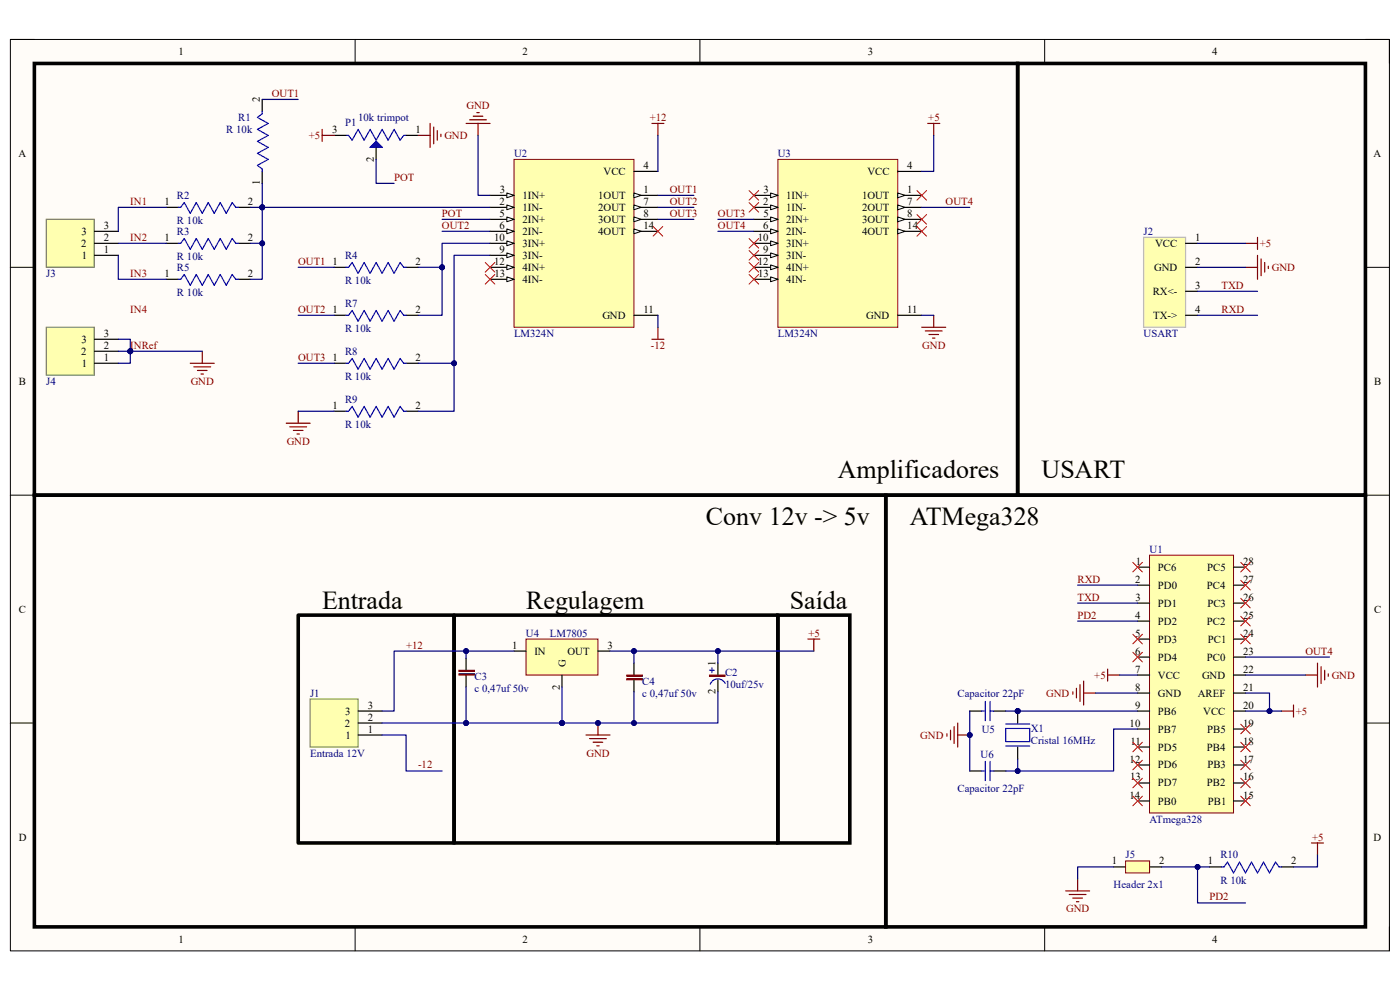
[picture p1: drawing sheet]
<svg xmlns="http://www.w3.org/2000/svg" width="297mm" height="210mm" viewBox="0 0 297 210" stroke-linecap="round" stroke-linejoin="round" font-family="sans-serif">
<path d="M2.2 8.4h292.6v193.3h-292.6z" fill-rule="evenodd" fill="#fffcf8"/>
<path d="M2.2 8.4h292.6v193.3h-292.6z" fill="none" stroke="#000" stroke-width=".21"/>
<path d="M7.3 13.5h282.4v183.1h-282.4z" fill-rule="evenodd" fill="#fffcf8"/>
<g fill="none" stroke="#000" stroke-width=".21">
<path d="M2.2 8.4h5.1M7.3 13.5h282.4v183.1h-282.4zM75.3 8.4v5.1M148.5 8.4v5.1M221.6 8.4v5.1M289.7 8.4h5.1v5.1M2.2 56.7h5.1M289.7 56.7h5.1M2.2 105h5.1M289.7 105.1h5.1M2.2 153.4h5.1M289.7 153.4h5.1"/>
<path d="M75.3 196.6v5.1M148.5 196.6v5.1M221.6 196.6v5.1M294.8 196.6v5.1"/>
</g>
<path d="M243.9 117.8h17.8v54.7h-17.8z" fill-rule="evenodd" fill="#ffffb0"/>
<path d="M243.9 117.8h17.8v54.7h-17.8z" fill="none" stroke="#800000" stroke-width=".21"/>
<g fill="none" stroke="#000" stroke-width=".25">
<path d="M241.3 120.3h2.6M241.3 124.1h2.6M241.3 127.9h2.6M241.3 131.8h2.6M241.3 135.6h2.6M241.3 139.4h2.6M261.7 120.3h2.5M261.7 124.1h2.5M261.7 127.9h2.5M261.7 131.8h2.5M261.7 135.6h2.5M261.7 139.4h2.5"/>
<path d="M241.3 143.2h2.6M241.3 147h2.6M241.3 150.8h2.6M241.3 154.7h2.6M241.3 158.5h2.6M261.7 143.2h2.5M261.7 147h2.5M261.7 150.8h2.5M261.7 154.7h2.5M261.7 158.5h2.5M241.3 162.3h2.6M241.3 166.1h2.6"/>
<path d="M241.3 169.9h2.6M261.7 162.3h2.5M261.7 166.1h2.5M261.7 169.9h2.5"/>
</g>
<path d="M109.1 33.8h25.4v35.6h-25.4z" fill-rule="evenodd" fill="#ffffb0"/>
<path d="M109.1 33.8h25.4v35.6h-25.4z" fill="none" stroke="#800000" stroke-width=".21"/>
<path d="M104 41.4h5.1" fill="none" stroke="#000" stroke-width=".25"/>
<path d="M107.5 40.9l1.6 .5-1.6 .6z" fill="#f8fcff"/>
<path d="M107.5 40.9l1.6 .5-1.6 .6z" fill="none" stroke="#000" stroke-width=".21"/>
<path d="M104 44h5.1" fill="none" stroke="#000" stroke-width=".25"/>
<path d="M107.5 43.5l1.6 .5-1.6 .5z" fill="#f8fcff"/>
<path d="M107.5 43.5l1.6 .5-1.6 .5z" fill="none" stroke="#000" stroke-width=".21"/>
<path d="M104 46.5h5.1" fill="none" stroke="#000" stroke-width=".25"/>
<path d="M107.5 46l1.6 .5-1.6 .5z" fill="#f8fcff"/>
<path d="M107.5 46l1.6 .5-1.6 .5z" fill="none" stroke="#000" stroke-width=".21"/>
<path d="M104 49.1h5.1" fill="none" stroke="#000" stroke-width=".25"/>
<path d="M107.5 48.6l1.6 .5-1.6 .5z" fill="#f8fcff"/>
<path d="M107.5 48.6l1.6 .5-1.6 .5z" fill="none" stroke="#000" stroke-width=".21"/>
<path d="M104 51.6h5.1" fill="none" stroke="#000" stroke-width=".25"/>
<path d="M107.5 51.1l1.6 .5-1.6 .5z" fill="#f8fcff"/>
<path d="M107.5 51.1l1.6 .5-1.6 .5z" fill="none" stroke="#000" stroke-width=".21"/>
<path d="M104 54.2h5.1" fill="none" stroke="#000" stroke-width=".25"/>
<path d="M107.5 53.7l1.6 .5-1.6 .5z" fill="#f8fcff"/>
<path d="M107.5 53.7l1.6 .5-1.6 .5z" fill="none" stroke="#000" stroke-width=".21"/>
<path d="M104 56.7h5.1" fill="none" stroke="#000" stroke-width=".25"/>
<path d="M107.5 56.2l1.6 .5-1.6 .5z" fill="#f8fcff"/>
<path d="M107.5 56.2l1.6 .5-1.6 .5z" fill="none" stroke="#000" stroke-width=".21"/>
<path d="M104 59.3h5.1" fill="none" stroke="#000" stroke-width=".25"/>
<path d="M107.5 58.7l1.6 .6-1.6 .5z" fill="#f8fcff"/>
<path d="M107.5 58.7l1.6 .6-1.6 .5z" fill="none" stroke="#000" stroke-width=".21"/>
<path d="M134.5 36.4h5.1M134.5 41.4h5.1" fill="none" stroke="#000" stroke-width=".25"/>
<path d="M134.5 40.9l1.5 .5-1.5 .6z" fill="#f8fcff"/>
<path d="M134.5 40.9l1.5 .5-1.5 .6z" fill="none" stroke="#000" stroke-width=".21"/>
<path d="M134.5 44h5.1" fill="none" stroke="#000" stroke-width=".25"/>
<path d="M134.5 43.5l1.5 .5-1.5 .5z" fill="#f8fcff"/>
<path d="M134.5 43.5l1.5 .5-1.5 .5z" fill="none" stroke="#000" stroke-width=".21"/>
<path d="M134.5 46.5h5.1" fill="none" stroke="#000" stroke-width=".25"/>
<path d="M134.5 46l1.5 .5-1.5 .5z" fill="#f8fcff"/>
<path d="M134.5 46l1.5 .5-1.5 .5z" fill="none" stroke="#000" stroke-width=".21"/>
<path d="M134.5 49.1h5.1" fill="none" stroke="#000" stroke-width=".25"/>
<path d="M134.5 48.6l1.5 .5-1.5 .5z" fill="#f8fcff"/>
<path d="M134.5 48.6l1.5 .5-1.5 .5z" fill="none" stroke="#000" stroke-width=".21"/>
<g fill="none" stroke="#000" stroke-width=".25">
<path d="M55.6 21.1v2.5M55.6 36.4v2.5M35.3 44h2.5M35.3 51.6h2.5M35.3 59.3h2.5M50.5 44h2.6M50.5 51.6h2.6M50.5 59.3h2.6M70.9 56.7h2.5M86.2 56.7h2.5M70.9 66.9h2.5M70.9 77.1h2.5"/>
<path d="M86.2 66.9h2.5M86.2 77.1h2.5M134.5 66.9h5.1M70.9 87.2h2.5M86.2 87.2h2.5"/>
</g>
<path d="M55.6 23.6v.5l-1 .8 2.3 1.3-2.3 1.3 2.3 1.2-2.3 1.3 2.3 1.3-2.3 1.2 2.3 1.3-2.3 1.3 1 .7v.6M37.8 44h.5l.8-1 1.3 2.3 1.2-2.3 1.3 2.3 1.3-2.3 1.3 2.3 1.2-2.3 1.3 2.3 1.3-2.3 .7 1h.5M37.8 51.6h.5l.8-1 1.3 2.3 1.2-2.3 1.3 2.3 1.3-2.3 1.3 2.3 1.2-2.3 1.3 2.3 1.3-2.3 .7 1h.5M37.8 59.3h.5l.8-1.1 1.3 2.3 1.2-2.3 1.3 2.3 1.3-2.3 1.3 2.3 1.2-2.3 1.3 2.3 1.3-2.3 .7 1.1h.5M73.4 56.7h.5l.8-1 1.3 2.3 1.3-2.3 1.2 2.3 1.3-2.3 1.3 2.3 1.2-2.3 1.3 2.3 1.3-2.3 .7 1h.6M73.4 66.9h.5l.8-1 1.3 2.3 1.3-2.3 1.2 2.3 1.3-2.3 1.3 2.3 1.2-2.3 1.3 2.3 1.3-2.3 .7 1h.6M73.4 77.1h.5l.8-1.1 1.3 2.3 1.3-2.3 1.2 2.3 1.3-2.3 1.3 2.3 1.2-2.3 1.3 2.3 1.3-2.3 .7 1.1h.6M73.4 87.2h.5l.8-1 1.3 2.3 1.3-2.3 1.2 2.3 1.3-2.3 1.3 2.3 1.2-2.3 1.3 2.3 1.3-2.3 .7 1h.6" fill="none" stroke="#00f" stroke-width=".25"/>
<g fill="none" stroke="#800000" stroke-width=".25">
<path d="M98.9 26.2h5.1M99.6 25.4h3.6M100.4 24.7h2M101.2 23.9h.5M101.4 26.2v2.5M138.3 26.2h2.6M139.6 26.2v2.5M138.3 72h2.6M139.6 69.4v2.6M60.7 89.8h5.1M61.5 90.5h3.5M62.2 91.3h2.1"/>
<path d="M63 92.1h.5M63.3 87.2v2.6M227.6 146.8v.5M228.4 146v2M229.1 145.2v3.6M229.9 144.5v5.1M229.9 147h2.5M235 141.9v2.6M235 143.2h2.5M271.9 150.8h2.5M274.4 149.6v2.5M277 143.2h2.5"/>
<path d="M279.5 140.7v5.1M280.3 141.4v3.6M281 142.2v2M281.8 142.9v.6"/>
</g>
<path d="M165 33.8h25.5v35.6h-25.5z" fill-rule="evenodd" fill="#ffffb0"/>
<path d="M165 33.8h25.5v35.6h-25.5z" fill="none" stroke="#800000" stroke-width=".21"/>
<path d="M159.9 41.4h5.1" fill="none" stroke="#000" stroke-width=".25"/>
<path d="M163.5 40.9l1.5 .5-1.5 .6z" fill="#f8fcff"/>
<path d="M163.5 40.9l1.5 .5-1.5 .6z" fill="none" stroke="#000" stroke-width=".21"/>
<path d="M159.9 44h5.1" fill="none" stroke="#000" stroke-width=".25"/>
<path d="M163.5 43.5l1.5 .5-1.5 .5z" fill="#f8fcff"/>
<path d="M163.5 43.5l1.5 .5-1.5 .5z" fill="none" stroke="#000" stroke-width=".21"/>
<path d="M159.9 46.5h5.1" fill="none" stroke="#000" stroke-width=".25"/>
<path d="M163.5 46l1.5 .5-1.5 .5z" fill="#f8fcff"/>
<path d="M163.5 46l1.5 .5-1.5 .5z" fill="none" stroke="#000" stroke-width=".21"/>
<path d="M159.9 49.1h5.1" fill="none" stroke="#000" stroke-width=".25"/>
<path d="M163.5 48.6l1.5 .5-1.5 .5z" fill="#f8fcff"/>
<path d="M163.5 48.6l1.5 .5-1.5 .5z" fill="none" stroke="#000" stroke-width=".21"/>
<path d="M159.9 51.6h5.1" fill="none" stroke="#000" stroke-width=".25"/>
<path d="M163.5 51.1l1.5 .5-1.5 .5z" fill="#f8fcff"/>
<path d="M163.5 51.1l1.5 .5-1.5 .5z" fill="none" stroke="#000" stroke-width=".21"/>
<path d="M159.9 54.2h5.1" fill="none" stroke="#000" stroke-width=".25"/>
<path d="M163.5 53.7l1.5 .5-1.5 .5z" fill="#f8fcff"/>
<path d="M163.5 53.7l1.5 .5-1.5 .5z" fill="none" stroke="#000" stroke-width=".21"/>
<path d="M159.9 56.7h5.1" fill="none" stroke="#000" stroke-width=".25"/>
<path d="M163.5 56.2l1.5 .5-1.5 .5z" fill="#f8fcff"/>
<path d="M163.5 56.2l1.5 .5-1.5 .5z" fill="none" stroke="#000" stroke-width=".21"/>
<path d="M159.9 59.3h5.1" fill="none" stroke="#000" stroke-width=".25"/>
<path d="M163.5 58.7l1.5 .6-1.5 .5z" fill="#f8fcff"/>
<path d="M163.5 58.7l1.5 .6-1.5 .5z" fill="none" stroke="#000" stroke-width=".21"/>
<path d="M190.5 36.4h5M190.5 41.4h5" fill="none" stroke="#000" stroke-width=".25"/>
<path d="M190.5 40.9l1.5 .5-1.5 .6z" fill="#f8fcff"/>
<path d="M190.5 40.9l1.5 .5-1.5 .6z" fill="none" stroke="#000" stroke-width=".21"/>
<path d="M190.5 44h5" fill="none" stroke="#000" stroke-width=".25"/>
<path d="M190.5 43.5l1.5 .5-1.5 .5z" fill="#f8fcff"/>
<path d="M190.5 43.5l1.5 .5-1.5 .5z" fill="none" stroke="#000" stroke-width=".21"/>
<path d="M190.5 46.5h5" fill="none" stroke="#000" stroke-width=".25"/>
<path d="M190.5 46l1.5 .5-1.5 .5z" fill="#f8fcff"/>
<path d="M190.5 46l1.5 .5-1.5 .5z" fill="none" stroke="#000" stroke-width=".21"/>
<path d="M190.5 49.1h5" fill="none" stroke="#000" stroke-width=".25"/>
<path d="M190.5 48.6l1.5 .5-1.5 .5z" fill="#f8fcff"/>
<path d="M190.5 48.6l1.5 .5-1.5 .5z" fill="none" stroke="#000" stroke-width=".21"/>
<path d="M190.5 66.9h5" fill="none" stroke="#000" stroke-width=".25"/>
<path d="M196.8 26.2h2.6M198.1 26.2v2.5M40.4 77.1h5.1M41.1 77.8h3.6M41.9 78.6h2M42.7 79.3h.5M42.9 74.5v2.6M195.5 69.4h5.1M196.3 70.2h3.6M197.1 71h2M197.8 71.7h.6M198.1 66.9v2.5" fill="none" stroke="#800000" stroke-width=".25"/>
<circle cx="27.6" cy="74.5" r=".51" fill="#000080"/>
<circle cx="27.6" cy="74.5" r=".51" fill="none" stroke="#000080" stroke-width=".21"/>
<path d="M73.4 28.7h.5l.8 1 1.3-2.2 1.3 2.2 1.2-2.2 1.3 2.2 1.3-2.2 1.2 2.2 1.3-2.2 1.3 2.2 .7-1h.6M79.8 30l1.3 1.3h-2.6z" fill="none" stroke="#00f" stroke-width=".25"/>
<path d="M79.8 30l1.3 1.3h-2.6z" fill="#00f"/>
<path d="M79.8 30l1.3 1.3h-2.6zM150.5 143.3h3.3M150.5 142.2h1M151 141.7v1M153.9 145a1.73 1.73 0 0 0-1.7-1 1.73 1.73 0 0 0-1.5 1.1" fill="none" stroke="#00f" stroke-width=".25"/>
<path d="M70.9 28.7h2.5M79.8 31.3v2.5M86.2 28.7h2.5M152.3 140.7v2.5M152.3 144.2v2.6" fill="none" stroke="#000" stroke-width=".25"/>
<path d="M68.3 28.7h2.6M68.3 27.5v2.5M88.7 28.7h2.5M91.2 26.2v5.1M92 26.9v3.6M92.8 27.7v2M93.5 28.5v.5" fill="none" stroke="#800000" stroke-width=".25"/>
<path d="M150.5 143.2h3.3v.3h-3.3z" fill="none" stroke="#800000" stroke-width=".21"/>
<path d="M111.6 135.6h15.3v7.6h-15.3z" fill-rule="evenodd" fill="#ffffb0"/>
<path d="M111.6 135.6h15.3v7.6h-15.3zM97.4 142.9h3.3v.3h-3.3zM97.4 142.2h3.3v.2h-3.3zM133 144h3.3v.2h-3.3zM133 143.2h3.3v.3h-3.3z" fill="none" stroke="#800000" stroke-width=".21"/>
<path d="M98.9 139.6v2.6M109.1 138.1h2.5M126.9 138.1h2.5M98.9 143.2v2.5M119.2 143.2v2.5M134.5 140.7v2.5M134.5 144.2v2.6" fill="none" stroke="#000" stroke-width=".25"/>
<path d="M97.4 143.1h3.3M97.4 142.3h3.3M133 144.1h3.3M133 143.3h3.3" fill="none" stroke="#00f" stroke-width=".25"/>
<path d="M171.4 135.6h2.5M172.7 135.6v2.5" fill="none" stroke="#800000" stroke-width=".25"/>
<path d="M65.8 148.3h10.2v10.2h-10.2z" fill-rule="evenodd" fill="#ffffb0"/>
<path d="M65.8 148.3h10.2v10.2h-10.2z" fill="none" stroke="#6aa84f" stroke-width=".25"/>
<path d="M76 155.9h5.1M76 153.4h5.1M76 150.8h5.1" fill="none" stroke="#000" stroke-width=".25"/>
<path d="M242.6 50.4h8.9v19h-8.9z" fill-rule="evenodd" fill="#ffffb0"/>
<path d="M242.6 50.4h8.9v19h-8.9z" fill="none" stroke="#b7b7b7" stroke-width=".25"/>
<path d="M251.5 51.6h2.6M251.5 56.7h2.6M251.5 61.8h2.6M251.5 66.9h2.6" fill="none" stroke="#000" stroke-width=".25"/>
<path d="M264.2 56.7h2.6M264.2 51.6h2.6M266.8 50.4v2.5M266.8 54.2v5.1M267.5 54.9v3.6M268.3 55.7v2M269.1 56.5v.5" fill="none" stroke="#800000" stroke-width=".25"/>
<path d="M7.3 13.5h208.6v91.6h-208.6zM215.9 13.5h73.8v91.6h-73.8zM7.3 105.1h180.6v91.5h-180.6zM187.9 105.1h101.8v91.5h-101.8zM63.3 130.5h33v48.3h-33zM96.3 130.5h68.7v48.3h-68.7zM165 130.5h15.3v48.3h-15.3z" fill="none" stroke="#000" stroke-width=".76"/>
<g fill="none" stroke="#f00" stroke-width=".21">
<path d="M102.9 58.2l2.1 2.1M102.9 55.7l2.1 2M105 58.2l-2.1 2.1M105 55.7l-2.1 2M138.6 48.1l2 2M140.6 48.1l-2 2M158.9 55.7l2.1 2M158.9 58.2l2.1 2.1M158.9 40.4l2.1 2.1M158.9 43l2.1 2M158.9 50.6l2.1 2M158.9 53.1l2.1 2.1"/>
<path d="M161 55.7l-2.1 2M161 58.2l-2.1 2.1M161 40.4l-2.1 2.1M161 43l-2.1 2M161 50.6l-2.1 2M161 53.1l-2.1 2.1M194.5 48.1l2.1 2M194.5 40.4l2.1 2.1M194.5 45.5l2.1 2.1M196.6 48.1l-2.1 2M196.6 40.4l-2.1 2.1M196.6 45.5l-2.1 2.1"/>
<path d="M240.3 119.3l2.1 2M242.4 119.3l-2.1 2M263.2 119.3l2.1 2M265.3 119.3l-2.1 2M240.3 134.6l2.1 2M240.3 138.4l2.1 2M242.4 134.6l-2.1 2M242.4 138.4l-2.1 2M263.2 134.6l2.1 2M263.2 130.7l2.1 2.1M263.2 126.9l2.1 2.1M263.2 123.1l2.1 2"/>
<path d="M265.3 134.6l-2.1 2M265.3 130.7l-2.1 2.1M265.3 126.9l-2.1 2.1M265.3 123.1l-2.1 2M240.3 157.5l2.1 2M242.4 157.5l-2.1 2M263.2 157.5l2.1 2M263.2 153.6l2.1 2.1M265.3 157.5l-2.1 2M265.3 153.6l-2.1 2.1M240.3 161.3l2.1 2M240.3 165.1l2.1 2"/>
<path d="M240.3 168.9l2.1 2M242.4 161.3l-2.1 2M242.4 165.1l-2.1 2M242.4 168.9l-2.1 2M263.2 168.9l2.1 2M263.2 165.1l2.1 2M263.2 161.3l2.1 2M265.3 168.9l-2.1 2M265.3 165.1l-2.1 2M265.3 161.3l-2.1 2"/>
</g>
<path d="M9.8 46.5h10.2v10.2h-10.2z" fill-rule="evenodd" fill="#ffffb0"/>
<path d="M9.8 46.5h10.2v10.2h-10.2z" fill="none" stroke="#6aa84f" stroke-width=".25"/>
<path d="M20 54.2h5.1M20 51.6h5.1M20 49.1h5.1" fill="none" stroke="#000" stroke-width=".25"/>
<path d="M9.8 69.4h10.2v10.2h-10.2z" fill-rule="evenodd" fill="#ffffb0"/>
<path d="M9.8 69.4h10.2v10.2h-10.2z" fill="none" stroke="#6aa84f" stroke-width=".25"/>
<path d="M20 77.1h5.1M20 74.5h5.1M20 72h5.1M236.3 183.9h2.5M243.9 183.9h2.5M256.6 183.9h2.6M271.9 183.9h2.5" fill="none" stroke="#000" stroke-width=".25"/>
<path d="M259.2 183.9h.5l.7-1 1.3 2.3 1.3-2.3 1.2 2.3 1.3-2.3 1.3 2.3 1.3-2.3 1.2 2.3 1.3-2.3 .8 1h.5" fill="none" stroke="#00f" stroke-width=".25"/>
<path d="M278.2 178.8h2.6M279.5 178.8v2.6M226.1 189h5.1M226.8 189.8h3.6M227.6 190.5h2M228.4 191.3h.5M228.6 186.5v2.5" fill="none" stroke="#800000" stroke-width=".25"/>
<path d="M238.8 182.6h5.1v2.6h-5.1z" fill-rule="evenodd" fill="#ffffb0"/>
<path d="M238.8 182.6h5.1v2.6h-5.1z" fill="none" stroke="#800000" stroke-width=".21"/>
<path d="M124.3 155.9h5.1M125.1 156.7h3.5M125.8 157.5h2.1M126.6 158.2h.5M126.9 153.4v2.5" fill="none" stroke="#800000" stroke-width=".25"/>
<circle cx="126.9" cy="153.4" r=".51" fill="#000080"/>
<circle cx="126.9" cy="153.4" r=".51" fill="none" stroke="#000080" stroke-width=".21"/>
<circle cx="215.9" cy="150.8" r=".51" fill="#000080"/>
<circle cx="215.9" cy="150.8" r=".51" fill="none" stroke="#000080" stroke-width=".21"/>
<path d="M213.4 158.3h5.1M213.4 153.6h5.1M213.4 154.5h5.1v2.8h-5.1z" fill="none" stroke="#00f" stroke-width=".25"/>
<path d="M215.9 150.8v2.6" fill="none" stroke="#000" stroke-width=".25"/>
<circle cx="215.9" cy="150.8" r=".51" fill="#000080"/>
<circle cx="215.9" cy="150.8" r=".51" fill="none" stroke="#000080" stroke-width=".21"/>
<path d="M205.7 150.8h2.6M210.8 150.8h2.6M215.9 158.5v2.5M205.7 163.6h2.6M210.8 163.6h2.6" fill="none" stroke="#000" stroke-width=".25"/>
<path d="M208.3 150.8h.7M209 148.8v4.1M210 148.8v4.1M210 150.8h.8M208.3 163.6h.7M209 161.5v4.1M210 163.6h.8M210 161.5v4.1" fill="none" stroke="#00f" stroke-width=".25"/>
<path d="M200.9 155.7v.5M201.7 154.9v2M202.4 154.1v3.6M203.2 153.4v5.1M203.2 155.9h2.5" fill="none" stroke="#800000" stroke-width=".25"/>
<circle cx="205.7" cy="155.9" r=".51" fill="#000080"/>
<circle cx="205.7" cy="155.9" r=".51" fill="none" stroke="#000080" stroke-width=".21"/>
<path d="M101.4 28.7v12.7h2.6M139.6 28.7v7.7M88.7 56.7h5.1" fill="none" stroke="#000080" stroke-width=".25"/>
<circle cx="93.8" cy="56.7" r=".51" fill="#000080"/>
<circle cx="93.8" cy="56.7" r=".51" fill="none" stroke="#000080" stroke-width=".21"/>
<path d="M53.1 44h2.5M93.8 46.5h10.2M139.6 41.4h7.6" fill="none" stroke="#000080" stroke-width=".25"/>
<circle cx="55.6" cy="44" r=".51" fill="#000080"/>
<circle cx="55.6" cy="44" r=".51" fill="none" stroke="#000080" stroke-width=".21"/>
<path d="M53.1 51.6h2.5" fill="none" stroke="#000080" stroke-width=".25"/>
<circle cx="55.6" cy="51.6" r=".51" fill="#000080"/>
<circle cx="55.6" cy="51.6" r=".51" fill="none" stroke="#000080" stroke-width=".21"/>
<path d="M55.6 21.1h7.7M63.3 56.7h7.6M93.8 56.7v10.2h-5.1M93.8 49.1h10.2M139.6 44h7.6" fill="none" stroke="#000080" stroke-width=".25"/>
<circle cx="93.8" cy="56.7" r=".51" fill="#000080"/>
<circle cx="93.8" cy="56.7" r=".51" fill="none" stroke="#000080" stroke-width=".21"/>
<path d="M139.6 46.5h7.6M63.3 66.9h7.6M63.3 77.1h7.6M96.3 77.1v10.1h-7.6" fill="none" stroke="#000080" stroke-width=".25"/>
<circle cx="96.3" cy="77.1" r=".51" fill="#000080"/>
<circle cx="96.3" cy="77.1" r=".51" fill="none" stroke="#000080" stroke-width=".21"/>
<path d="M104 51.6h-10.2v5.1M63.3 87.2h7.6" fill="none" stroke="#000080" stroke-width=".25"/>
<circle cx="93.8" cy="56.7" r=".51" fill="#000080"/>
<circle cx="93.8" cy="56.7" r=".51" fill="none" stroke="#000080" stroke-width=".21"/>
<path d="M104 54.2h-7.7v22.9h-7.6" fill="none" stroke="#000080" stroke-width=".25"/>
<circle cx="96.3" cy="77.1" r=".51" fill="#000080"/>
<circle cx="96.3" cy="77.1" r=".51" fill="none" stroke="#000080" stroke-width=".21"/>
<path d="M139.6 66.9v2.5M264.2 139.4h17.8M237.5 143.2h3.8M264.2 150.8h7.7M264.2 143.2h12.8" fill="none" stroke="#000080" stroke-width=".25"/>
<circle cx="269.3" cy="150.8" r=".51" fill="#000080"/>
<circle cx="269.3" cy="150.8" r=".51" fill="none" stroke="#000080" stroke-width=".21"/>
<path d="M198.1 28.7v7.7h-2.6M152.3 49.1h7.6M152.3 46.5h7.6M195.5 44h10.2M195.5 66.9h2.6M232.4 147h8.9M264.2 147h5.1v3.8" fill="none" stroke="#000080" stroke-width=".25"/>
<circle cx="269.3" cy="150.8" r=".51" fill="#000080"/>
<circle cx="269.3" cy="150.8" r=".51" fill="none" stroke="#000080" stroke-width=".21"/>
<path d="M55.6 44h48.4" fill="none" stroke="#000080" stroke-width=".25"/>
<circle cx="55.6" cy="44" r=".51" fill="#000080"/>
<circle cx="55.6" cy="44" r=".51" fill="none" stroke="#000080" stroke-width=".21"/>
<path d="M98.9 145.7v7.7" fill="none" stroke="#000080" stroke-width=".25"/>
<circle cx="98.9" cy="153.4" r=".51" fill="#000080"/>
<circle cx="98.9" cy="153.4" r=".51" fill="none" stroke="#000080" stroke-width=".21"/>
<path d="M129.4 138.1h22.9v2.6" fill="none" stroke="#000080" stroke-width=".25"/>
<circle cx="134.5" cy="138.1" r=".51" fill="#000080"/>
<circle cx="134.5" cy="138.1" r=".51" fill="none" stroke="#000080" stroke-width=".21"/>
<circle cx="152.3" cy="138.1" r=".51" fill="#000080"/>
<circle cx="152.3" cy="138.1" r=".51" fill="none" stroke="#000080" stroke-width=".21"/>
<path d="M152.3 146.8v6.6h-33.1" fill="none" stroke="#000080" stroke-width=".25"/>
<circle cx="134.5" cy="153.4" r=".51" fill="#000080"/>
<circle cx="134.5" cy="153.4" r=".51" fill="none" stroke="#000080" stroke-width=".21"/>
<circle cx="126.9" cy="153.4" r=".51" fill="#000080"/>
<circle cx="126.9" cy="153.4" r=".51" fill="none" stroke="#000080" stroke-width=".21"/>
<circle cx="119.2" cy="153.4" r=".51" fill="#000080"/>
<circle cx="119.2" cy="153.4" r=".51" fill="none" stroke="#000080" stroke-width=".21"/>
<path d="M134.5 146.8v6.6" fill="none" stroke="#000080" stroke-width=".25"/>
<circle cx="134.5" cy="153.4" r=".51" fill="#000080"/>
<circle cx="134.5" cy="153.4" r=".51" fill="none" stroke="#000080" stroke-width=".21"/>
<path d="M134.5 138.1v2.6" fill="none" stroke="#000080" stroke-width=".25"/>
<circle cx="134.5" cy="138.1" r=".51" fill="#000080"/>
<circle cx="134.5" cy="138.1" r=".51" fill="none" stroke="#000080" stroke-width=".21"/>
<path d="M152.3 138.1h20.4" fill="none" stroke="#000080" stroke-width=".25"/>
<circle cx="152.3" cy="138.1" r=".51" fill="#000080"/>
<circle cx="152.3" cy="138.1" r=".51" fill="none" stroke="#000080" stroke-width=".21"/>
<path d="M55.6 38.9v5.1M254.1 51.6h10.1M254.1 56.7h10.1M254.1 61.8h12.7M254.1 66.9h12.7M228.6 127.9h12.7M228.6 124.1h12.7" fill="none" stroke="#000080" stroke-width=".25"/>
<circle cx="55.6" cy="44" r=".51" fill="#000080"/>
<circle cx="55.6" cy="44" r=".51" fill="none" stroke="#000080" stroke-width=".21"/>
<path d="M27.6 74.5v2.6h-2.5" fill="none" stroke="#000080" stroke-width=".25"/>
<circle cx="27.6" cy="74.5" r=".51" fill="#000080"/>
<circle cx="27.6" cy="74.5" r=".51" fill="none" stroke="#000080" stroke-width=".21"/>
<path d="M25.1 51.6h10.2M25.1 74.5h17.8" fill="none" stroke="#000080" stroke-width=".25"/>
<circle cx="27.6" cy="74.5" r=".51" fill="#000080"/>
<circle cx="27.6" cy="74.5" r=".51" fill="none" stroke="#000080" stroke-width=".21"/>
<path d="M109.1 138.1h-10.2v1.5" fill="none" stroke="#000080" stroke-width=".25"/>
<circle cx="98.9" cy="138.1" r=".51" fill="#000080"/>
<circle cx="98.9" cy="138.1" r=".51" fill="none" stroke="#000080" stroke-width=".21"/>
<path d="M98.9 153.4h20.3" fill="none" stroke="#000080" stroke-width=".25"/>
<circle cx="119.2" cy="153.4" r=".51" fill="#000080"/>
<circle cx="119.2" cy="153.4" r=".51" fill="none" stroke="#000080" stroke-width=".21"/>
<circle cx="98.9" cy="153.4" r=".51" fill="#000080"/>
<circle cx="98.9" cy="153.4" r=".51" fill="none" stroke="#000080" stroke-width=".21"/>
<path d="M119.2 145.7v7.7" fill="none" stroke="#000080" stroke-width=".25"/>
<circle cx="119.2" cy="153.4" r=".51" fill="#000080"/>
<circle cx="119.2" cy="153.4" r=".51" fill="none" stroke="#000080" stroke-width=".21"/>
<path d="M98.9 138.1h-15.3v12.7h-2.5" fill="none" stroke="#000080" stroke-width=".25"/>
<circle cx="98.9" cy="138.1" r=".51" fill="#000080"/>
<circle cx="98.9" cy="138.1" r=".51" fill="none" stroke="#000080" stroke-width=".21"/>
<path d="M25.1 54.2v5.1h10.2M35.3 44h-10.2v5.1M228.6 131.8h12.7M246.4 183.9h7.7v7.6h10.1M279.5 181.4v2.5h-5.1" fill="none" stroke="#000080" stroke-width=".25"/>
<circle cx="254.1" cy="183.9" r=".51" fill="#000080"/>
<circle cx="254.1" cy="183.9" r=".51" fill="none" stroke="#000080" stroke-width=".21"/>
<path d="M254.1 183.9h2.5" fill="none" stroke="#000080" stroke-width=".25"/>
<circle cx="254.1" cy="183.9" r=".51" fill="#000080"/>
<circle cx="254.1" cy="183.9" r=".51" fill="none" stroke="#000080" stroke-width=".21"/>
<path d="M25.1 72h2.5v2.5" fill="none" stroke="#000080" stroke-width=".25"/>
<circle cx="27.6" cy="74.5" r=".51" fill="#000080"/>
<circle cx="27.6" cy="74.5" r=".51" fill="none" stroke="#000080" stroke-width=".21"/>
<path d="M55.6 44v15.3h-2.5M81.1 155.9h5.1v7.7h7.6" fill="none" stroke="#000080" stroke-width=".25"/>
<circle cx="55.6" cy="44" r=".51" fill="#000080"/>
<circle cx="55.6" cy="44" r=".51" fill="none" stroke="#000080" stroke-width=".21"/>
<circle cx="55.6" cy="51.6" r=".51" fill="#000080"/>
<circle cx="55.6" cy="51.6" r=".51" fill="none" stroke="#000080" stroke-width=".21"/>
<path d="M81.1 153.4h17.8" fill="none" stroke="#000080" stroke-width=".25"/>
<circle cx="98.9" cy="153.4" r=".51" fill="#000080"/>
<circle cx="98.9" cy="153.4" r=".51" fill="none" stroke="#000080" stroke-width=".21"/>
<path d="M215.9 150.8h25.4M236.3 183.9h-7.7v2.6" fill="none" stroke="#000080" stroke-width=".25"/>
<circle cx="215.9" cy="150.8" r=".51" fill="#000080"/>
<circle cx="215.9" cy="150.8" r=".51" fill="none" stroke="#000080" stroke-width=".21"/>
<path d="M213.4 150.8h2.5" fill="none" stroke="#000080" stroke-width=".25"/>
<circle cx="215.9" cy="150.8" r=".51" fill="#000080"/>
<circle cx="215.9" cy="150.8" r=".51" fill="none" stroke="#000080" stroke-width=".21"/>
<path d="M215.9 161v2.6h-2.5" fill="none" stroke="#000080" stroke-width=".25"/>
<circle cx="215.9" cy="163.6" r=".51" fill="#000080"/>
<circle cx="215.9" cy="163.6" r=".51" fill="none" stroke="#000080" stroke-width=".21"/>
<path d="M241.3 154.7h-5v8.9h-20.4" fill="none" stroke="#000080" stroke-width=".25"/>
<circle cx="215.9" cy="163.6" r=".51" fill="#000080"/>
<circle cx="215.9" cy="163.6" r=".51" fill="none" stroke="#000080" stroke-width=".21"/>
<path d="M205.7 150.8v12.8" fill="none" stroke="#000080" stroke-width=".25"/>
<circle cx="205.7" cy="155.9" r=".51" fill="#000080"/>
<circle cx="205.7" cy="155.9" r=".51" fill="none" stroke="#000080" stroke-width=".21"/>
<path d="M79.8 33.8v5.1h3.8" fill="none" stroke="#000080" stroke-width=".25"/>
<g font-size="5.5">
<text x="177.8" y="101.3">Amplificadores</text>
<text x="221" y="101.3">USART</text>
<text x="149.7" y="111.5">Conv 12v -&gt; 5v</text>
<text x="193" y="111.5">ATMega328</text>
<text x="68.3" y="129.3">Entrada</text>
<text x="111.6" y="129.3">Regulagem</text>
<text x="167.6" y="129.3">Saída</text>
</g>
<g font-size="2.3">
<text x="37.9" y="11.7">1</text>
<text x="110.9" y="11.7">2</text>
<text x="184.1" y="11.7">3</text>
<text x="257.1" y="11.7">4</text>
<text x="55.1" y="21.6" transform="rotate(-90 55.1 21.6)">2</text>
<text x="70.4" y="28.2">3</text>
<text x="88.2" y="28.2">1</text>
<text x="3.9" y="33.3">A</text>
<text x="79.3" y="34.4" transform="rotate(-90 79.3 34.4)">2</text>
<text x="136.5" y="35.9">4</text>
<text x="192.5" y="35.9">4</text>
<text x="291.4" y="33.3">A</text>
<text x="55.1" y="39.2" transform="rotate(-90 55.1 39.2)">1</text>
<text x="106" y="40.9">3</text>
<text x="128.1" y="37.1">VCC</text>
<text x="136.5" y="40.9">1</text>
<text x="162" y="40.9">3</text>
<text x="184" y="37.1">VCC</text>
<text x="192.5" y="40.9">1</text>
<text x="34.9" y="43.5">1</text>
<text x="52.6" y="43.5">2</text>
<text x="106" y="43.5">2</text>
<text x="106" y="46">5</text>
<text x="110.8" y="42.2">1IN+</text>
<text x="110.8" y="44.7">1IN-</text>
<text x="110.8" y="47.3">2IN+</text>
<text x="126.9" y="42.2">1OUT</text>
<text x="126.9" y="44.7">2OUT</text>
<text x="126.9" y="47.3">3OUT</text>
<text x="136.5" y="43.5">7</text>
<text x="136.5" y="46">8</text>
<text x="161.9" y="43.5">2</text>
<text x="162" y="46">5</text>
<text x="166.8" y="42.2">1IN+</text>
<text x="166.8" y="44.7">1IN-</text>
<text x="166.8" y="47.3">2IN+</text>
<text x="182.9" y="42.2">1OUT</text>
<text x="182.9" y="44.7">2OUT</text>
<text x="182.9" y="47.3">3OUT</text>
<text x="192.5" y="43.5">7</text>
<text x="192.5" y="46">8</text>
<text x="17.2" y="52.4">2</text>
<text x="17.3" y="49.8">3</text>
<text x="22.1" y="53.6">1</text>
<text x="22.1" y="51.1">2</text>
<text x="22.1" y="48.6">3</text>
<text x="34.9" y="51.1">1</text>
<text x="52.6" y="51.1">2</text>
<text x="104.8" y="51.1">10</text>
<text x="106" y="48.6">6</text>
<text x="106" y="53.6">9</text>
<text x="110.8" y="49.8">2IN-</text>
<text x="110.8" y="52.4">3IN+</text>
<text x="126.9" y="49.8">4OUT</text>
<text x="136.5" y="48.6">14</text>
<text x="160.8" y="51.1">10</text>
<text x="161.9" y="48.6">6</text>
<text x="161.9" y="53.6">9</text>
<text x="166.8" y="49.8">2IN-</text>
<text x="166.8" y="52.4">3IN+</text>
<text x="182.9" y="49.8">4OUT</text>
<text x="192.5" y="48.6">14</text>
<text x="245.1" y="52.4">VCC</text>
<text x="253.5" y="51.1">1</text>
<text x="17.4" y="54.9">1</text>
<text x="34.9" y="58.7">1</text>
<text x="52.6" y="58.7">2</text>
<text x="70.5" y="56.2">1</text>
<text x="88.2" y="56.2">2</text>
<text x="104.8" y="56.2">12</text>
<text x="104.9" y="58.7">13</text>
<text x="110.8" y="54.9">3IN-</text>
<text x="110.8" y="57.4">4IN+</text>
<text x="110.8" y="60">4IN-</text>
<text x="160.8" y="56.2">12</text>
<text x="160.9" y="58.7">13</text>
<text x="166.8" y="54.9">3IN-</text>
<text x="166.8" y="57.4">4IN+</text>
<text x="166.8" y="60">4IN-</text>
<text x="244.9" y="57.4">GND</text>
<text x="253.5" y="56.2">2</text>
<text x="244.6" y="62.6">RX&lt;-</text>
<text x="253.5" y="61.3">3</text>
<text x="22.1" y="71.5">3</text>
<text x="70.5" y="66.4">1</text>
<text x="88.2" y="66.4">2</text>
<text x="127.8" y="67.6">GND</text>
<text x="136.5" y="66.4">11</text>
<text x="183.8" y="67.6">GND</text>
<text x="192.5" y="66.4">11</text>
<text x="244.6" y="67.6">TX-&gt;</text>
<text x="253.5" y="66.4">4</text>
<text x="17.2" y="75.3">2</text>
<text x="17.3" y="72.7">3</text>
<text x="17.4" y="77.8">1</text>
<text x="22.1" y="76.5">1</text>
<text x="22.1" y="74">2</text>
<text x="70.5" y="76.5">1</text>
<text x="88.2" y="76.5">2</text>
<text x="4" y="81.6">B</text>
<text x="291.5" y="81.6">B</text>
<text x="70.5" y="86.7">1</text>
<text x="88.2" y="86.7">2</text>
<text x="241" y="119.8">1</text>
<text x="263.7" y="119.8">28</text>
<text x="240.8" y="123.6">2</text>
<text x="245.7" y="121.1">PC6</text>
<text x="245.7" y="124.9">PD0</text>
<text x="256" y="124.9">PC4</text>
<text x="256.1" y="121.1">PC5</text>
<text x="263.7" y="123.6">27</text>
<text x="4" y="130">C</text>
<text x="240.8" y="131.2">4</text>
<text x="240.9" y="127.4">3</text>
<text x="245.7" y="128.7">PD1</text>
<text x="256.2" y="128.7">PC3</text>
<text x="263.7" y="131.2">25</text>
<text x="263.7" y="127.4">26</text>
<text x="291.5" y="130">C</text>
<text x="108.7" y="137.6">1</text>
<text x="128.9" y="137.6">3</text>
<text x="240.8" y="135">5</text>
<text x="245.7" y="132.5">PD2</text>
<text x="245.7" y="136.3">PD3</text>
<text x="256" y="132.5">PC2</text>
<text x="256.2" y="136.3">PC1</text>
<text x="263.7" y="135">24</text>
<text x="113.4" y="138.9">IN</text>
<text x="120" y="141.4" transform="rotate(-90 120 141.4)">G</text>
<text x="120.4" y="138.9">OUT</text>
<text x="151.8" y="141.2" transform="rotate(-90 151.8 141.2)">1</text>
<text x="240.8" y="138.9">6</text>
<text x="240.8" y="142.7">7</text>
<text x="245.7" y="140.1">PD4</text>
<text x="245.7" y="144">VCC</text>
<text x="255" y="144">GND</text>
<text x="256" y="140.1">PC0</text>
<text x="263.7" y="142.7">22</text>
<text x="263.7" y="138.9">23</text>
<text x="118.7" y="146.3" transform="rotate(-90 118.7 146.3)">2</text>
<text x="151.8" y="147.3" transform="rotate(-90 151.8 147.3)">2</text>
<text x="240.8" y="146.5">8</text>
<text x="245.7" y="147.8">GND</text>
<text x="254.1" y="147.8">AREF</text>
<text x="263.7" y="146.5">21</text>
<text x="73.2" y="154.1">2</text>
<text x="73.2" y="151.6">3</text>
<text x="78" y="155.4">1</text>
<text x="78" y="152.9">2</text>
<text x="78" y="150.3">3</text>
<text x="239.6" y="154.1">10</text>
<text x="240.8" y="150.3">9</text>
<text x="245.7" y="151.6">PB6</text>
<text x="245.7" y="155.4">PB7</text>
<text x="255.3" y="151.6">VCC</text>
<text x="256.1" y="155.4">PB5</text>
<text x="263.7" y="154.1">19</text>
<text x="263.7" y="150.3">20</text>
<text x="73.3" y="156.7">1</text>
<text x="239.6" y="161.8">12</text>
<text x="239.8" y="157.9">11</text>
<text x="245.7" y="159.2">PD5</text>
<text x="256" y="159.2">PB4</text>
<text x="263.7" y="161.8">17</text>
<text x="263.7" y="157.9">18</text>
<text x="239.7" y="165.6">13</text>
<text x="245.7" y="163">PD6</text>
<text x="245.7" y="166.8">PD7</text>
<text x="256" y="166.8">PB2</text>
<text x="256.2" y="163">PB3</text>
<text x="263.7" y="165.6">16</text>
<text x="239.6" y="169.4">14</text>
<text x="245.7" y="170.7">PB0</text>
<text x="256.2" y="170.7">PB1</text>
<text x="263.7" y="169.4">15</text>
<text x="4" y="178.3">D</text>
<text x="291.4" y="178.3">D</text>
<text x="235.9" y="183.4">1</text>
<text x="245.9" y="183.4">2</text>
<text x="256.2" y="183.4">1</text>
<text x="273.9" y="183.4">2</text>
<text x="37.9" y="199.9">1</text>
<text x="110.9" y="199.9">2</text>
<text x="184.1" y="199.9">3</text>
<text x="257.1" y="199.9">4</text>
</g>
<g font-size="2.3" fill="#800000">
<text x="57.7" y="20.6">OUT1</text>
<text x="99" y="23.1">GND</text>
<text x="65.5" y="29.5">+5</text>
<text x="94.3" y="29.5">GND</text>
<text x="137.8" y="25.7">+12</text>
<text x="196.9" y="25.7">+5</text>
<text x="83.6" y="38.4">POT</text>
<text x="142.1" y="40.9">OUT1</text>
<text x="27.6" y="43.5">IN1</text>
<text x="93.8" y="46">POT</text>
<text x="142.1" y="43.5">OUT2</text>
<text x="142.1" y="46">OUT3</text>
<text x="152.3" y="46">OUT3</text>
<text x="200.6" y="43.5">OUT4</text>
<text x="27.6" y="51.1">IN2</text>
<text x="93.8" y="48.6">OUT2</text>
<text x="152.3" y="48.6">OUT4</text>
<text x="267.3" y="52.4">+5</text>
<text x="27.6" y="58.7">IN3</text>
<text x="63.2" y="56.2">OUT1</text>
<text x="269.8" y="57.4">GND</text>
<text x="259.2" y="61.3">TXD</text>
<text x="27.6" y="66.4">IN4</text>
<text x="63.2" y="66.4">OUT2</text>
<text x="259.2" y="66.4">RXD</text>
<text x="27.6" y="74">INRef</text>
<text x="63.2" y="76.5">OUT3</text>
<text x="138.1" y="74">-12</text>
<text x="195.7" y="74">GND</text>
<text x="40.5" y="81.6">GND</text>
<text x="60.8" y="94.4">GND</text>
<text x="228.6" y="123.6">RXD</text>
<text x="228.6" y="127.4">TXD</text>
<text x="228.6" y="131.2">PD2</text>
<text x="86.1" y="137.6">+12</text>
<text x="171.5" y="135">+5</text>
<text x="232.2" y="144">+5</text>
<text x="276.9" y="138.9">OUT4</text>
<text x="282.5" y="144">GND</text>
<text x="222" y="147.8">GND</text>
<text x="274.9" y="151.6">+5</text>
<text x="124.4" y="160.5">GND</text>
<text x="195.2" y="156.7">GND</text>
<text x="88.7" y="163">-12</text>
<text x="278.3" y="178.3">+5</text>
<text x="256.6" y="191">PD2</text>
<text x="226.2" y="193.5">GND</text>
</g>
<g font-size="2.3" fill="#000080">
<text x="48" y="28.2">R 10k</text>
<text x="50.5" y="25.7">R1</text>
<text x="73.2" y="26.7">P1</text>
<text x="76" y="25.7">10k trimpot</text>
<text x="109.1" y="33.3">U2</text>
<text x="165" y="33.3">U3</text>
<text x="37.5" y="42.2">R2</text>
<text x="37.5" y="47.5">R 10k</text>
<text x="37.5" y="49.8">R3</text>
<text x="242.6" y="49.8">J2</text>
<text x="9.8" y="58.7">J3</text>
<text x="37.5" y="55.2">R 10k</text>
<text x="37.5" y="57.4">R5</text>
<text x="73.2" y="54.9">R4</text>
<text x="37.5" y="62.8">R 10k</text>
<text x="73.2" y="60.2">R 10k</text>
<text x="73.2" y="65.1">R7</text>
<text x="73.2" y="70.4">R 10k</text>
<text x="109.1" y="71.5">LM324N</text>
<text x="165" y="71.5">LM324N</text>
<text x="242.6" y="71.5">USART</text>
<text x="73.2" y="75.3">R8</text>
<text x="9.8" y="81.6">J4</text>
<text x="73.2" y="80.6">R 10k</text>
<text x="73.2" y="85.4">R9</text>
<text x="73.2" y="90.8">R 10k</text>
<text x="243.9" y="117.3">U1</text>
<text x="111.6" y="135">U4</text>
<text x="116.7" y="135">LM7805</text>
<text x="153.8" y="143.5">C2</text>
<text x="65.8" y="147.8">J1</text>
<text x="100.7" y="144.2">C3</text>
<text x="100.7" y="146.8">c 0,47uf 50v</text>
<text x="136.3" y="145.2">C4</text>
<text x="136.3" y="147.8">c 0,47uf 50v</text>
<text x="153.8" y="146">10uf/25v</text>
<text x="203.2" y="147.8">Capacitor 22pF</text>
<text x="208.3" y="155.4">U5</text>
<text x="218.7" y="155.4">X1</text>
<text x="65.8" y="160.5">Entrada 12V</text>
<text x="208" y="160.7">U6</text>
<text x="218.7" y="157.9">Cristal 16MHz</text>
<text x="203.2" y="168.1">Capacitor 22pF</text>
<text x="243.9" y="174.5">ATmega328</text>
<text x="238.8" y="182.1">J5</text>
<text x="258.9" y="182.1">R10</text>
<text x="236.3" y="188.5">Header 2x1</text>
<text x="258.9" y="187.5">R 10k</text>
</g>
</svg>
